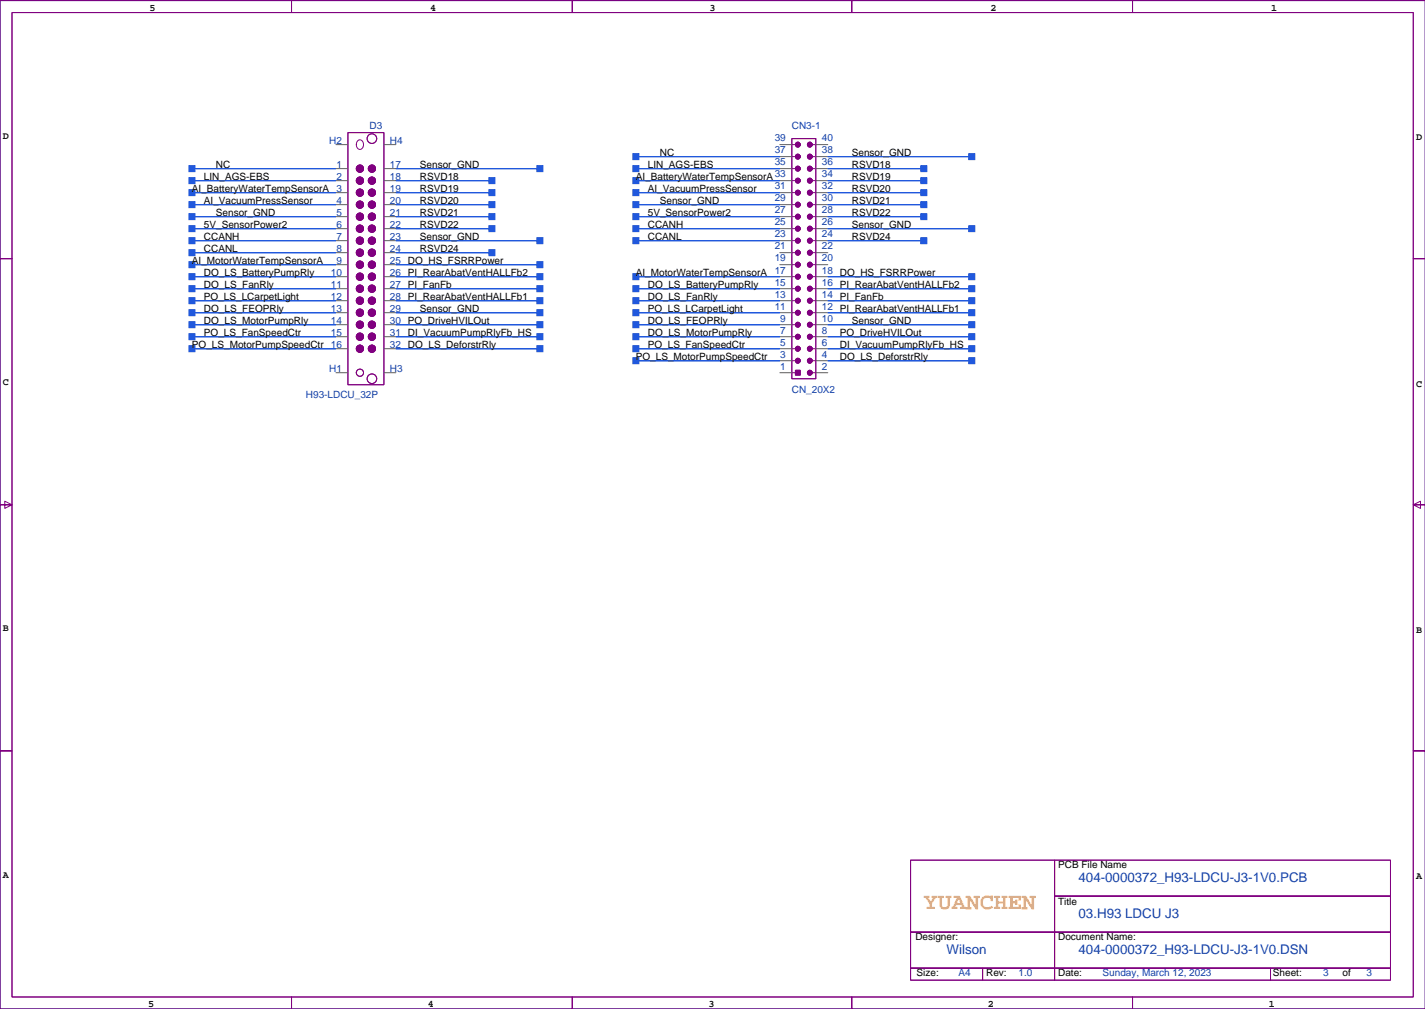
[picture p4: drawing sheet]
<svg xmlns="http://www.w3.org/2000/svg" width="302mm" height="213mm" viewBox="0 0 302 213" stroke-linecap="round" stroke-linejoin="round" font-family="sans-serif">
<path d="M301.7 .1h-301.7v213.3h301.7" fill="none" stroke="#000080" stroke-width=".21"/>
<g fill="none" stroke="#800080" stroke-width=".21">
<path d="M2.5 2.7h296.6v208.2h-296.6zM301.7 .1h-62v2.6v-2.6h-59.4v2.6v-2.6h-59.2v2.6v-2.6h-59.4v2.6v-2.6h-61.7v54.6h2.5h-2.5v52.1h2.5l-1.5 .7v-1.5l1.5 .8h-2.5v52h2.5h-2.5v54.6h61.7v-2.5v2.5h59.4v-2.5v2.5h59.2v-2.5v2.5h59.4v-2.5v2.5h62M73.6 28.1h7.7v53.3h-7.7zM75.7 29.8a.8 .8 0 0 1 1 0 .8 .8 0 0 1 .2 1 .78 .78 0 0 1-.8 .8 .78 .78 0 0 1-.7-1zM167.6 29.3h5.1v50.8h-5.1zM167.6 30.6h.8M167.6 33.1h.8M167.6 35.7h.8M167.6 38.2h.8M171.9 30.6h.8M171.9 33.1h.8M171.9 35.7h.8"/>
<path d="M171.9 38.2h.8M167.6 40.8h.8M167.6 43.3h.8M167.6 45.8h.8M167.6 48.4h.8M167.6 50.9h.8M167.6 53.4h.8M167.6 58.5h.8M167.6 56h.8M171.9 40.8h.8M171.9 43.3h.8M171.9 45.8h.8"/>
<path d="M171.9 48.4h.8M171.9 50.9h.8M171.9 53.4h.8M171.9 58.5h.8M171.9 56h.8M301.7 54.7h-2.6h2.6M167.6 78.8h.8M167.6 76.3h.8M167.6 73.8h.8M167.6 71.2h.8M167.6 68.7h.8M167.6 66.1h.8"/>
<path d="M167.6 63.6h.8M167.6 61.1h.8M168.4 78.3h1v1h-1zM171.9 78.8h.8M171.9 76.3h.8M171.9 73.8h.8M171.9 71.2h.8M171.9 68.7h.8M171.9 66.1h.8M171.9 63.6h.8M171.9 61.1h.8M299.1 106.8l1.6-.8v1.5l-1.6-.7h2.6z"/>
<path d="M301.7 158.8h-2.6h2.6M192.7 181.9h30.5v15.3h-30.5zM192.7 197.2h30.5v7.6h-30.5zM223.2 189.6h71.1v7.6h-71.1zM223.2 197.2h71.1v7.6h-71.1zM223.2 181.9h71.1v7.7h-71.1zM192.7 204.8h15.3v2.5h-15.3zM208 204.8h15.2v2.5h-15.2zM223.2 204.8h45.7v2.5h-45.7zM268.9 204.8h25.4v2.5h-25.4z"/>
<circle cx="76.2" cy="35.7" r=".76"/>
<circle cx="76.2" cy="38.2" r=".76"/>
<circle cx="78.7" cy="35.7" r=".76"/>
<circle cx="78.7" cy="38.2" r=".76"/>
<circle cx="78.7" cy="29.3" r="1.02"/>
<circle cx="168.9" cy="30.6" r=".51"/>
<circle cx="168.9" cy="38.2" r=".51"/>
<circle cx="168.9" cy="35.7" r=".51"/>
<circle cx="168.9" cy="33.1" r=".51"/>
<circle cx="171.4" cy="30.6" r=".51"/>
<circle cx="171.4" cy="38.2" r=".51"/>
<circle cx="171.4" cy="35.7" r=".51"/>
<circle cx="171.4" cy="33.1" r=".51"/>
<circle cx="76.2" cy="40.7" r=".76"/>
<circle cx="76.2" cy="50.9" r=".76"/>
<circle cx="76.2" cy="48.4" r=".76"/>
<circle cx="76.2" cy="56" r=".76"/>
<circle cx="76.2" cy="43.3" r=".76"/>
<circle cx="76.2" cy="53.4" r=".76"/>
<circle cx="76.2" cy="45.8" r=".76"/>
<circle cx="76.2" cy="58.5" r=".76"/>
<circle cx="78.7" cy="40.7" r=".76"/>
<circle cx="78.7" cy="43.3" r=".76"/>
<circle cx="78.7" cy="48.4" r=".76"/>
<circle cx="78.7" cy="50.9" r=".76"/>
<circle cx="78.7" cy="56" r=".76"/>
<circle cx="78.7" cy="58.5" r=".76"/>
<circle cx="78.7" cy="53.4" r=".76"/>
<circle cx="78.7" cy="45.8" r=".76"/>
<circle cx="168.9" cy="50.9" r=".51"/>
<circle cx="168.9" cy="58.5" r=".51"/>
<circle cx="168.9" cy="43.3" r=".51"/>
<circle cx="168.9" cy="56" r=".51"/>
<circle cx="168.9" cy="40.7" r=".51"/>
<circle cx="168.9" cy="48.4" r=".51"/>
<circle cx="168.9" cy="45.8" r=".51"/>
<circle cx="168.9" cy="53.4" r=".51"/>
<circle cx="171.4" cy="58.5" r=".51"/>
<circle cx="171.4" cy="50.9" r=".51"/>
<circle cx="171.4" cy="43.3" r=".51"/>
<circle cx="171.4" cy="56" r=".51"/>
<circle cx="171.4" cy="48.4" r=".51"/>
<circle cx="171.4" cy="40.7" r=".51"/>
<circle cx="171.4" cy="53.4" r=".51"/>
<circle cx="171.4" cy="45.8" r=".51"/>
<circle cx="76.2" cy="68.7" r=".76"/>
<circle cx="76.2" cy="71.2" r=".76"/>
<circle cx="76.2" cy="63.6" r=".76"/>
<circle cx="76.2" cy="78.8" r=".76"/>
<circle cx="76.2" cy="73.8" r=".76"/>
<circle cx="76.2" cy="61.1" r=".76"/>
<circle cx="76.2" cy="66.1" r=".76"/>
<circle cx="78.7" cy="68.7" r=".76"/>
<circle cx="78.7" cy="71.2" r=".76"/>
<circle cx="78.7" cy="63.6" r=".76"/>
<circle cx="78.7" cy="73.8" r=".76"/>
<circle cx="78.7" cy="66.1" r=".76"/>
<circle cx="78.7" cy="61.1" r=".76"/>
<circle cx="168.9" cy="71.2" r=".51"/>
<circle cx="168.9" cy="66.1" r=".51"/>
<circle cx="168.9" cy="73.8" r=".51"/>
<circle cx="168.9" cy="61.1" r=".51"/>
<circle cx="168.9" cy="76.3" r=".51"/>
<circle cx="168.9" cy="68.7" r=".51"/>
<circle cx="168.9" cy="63.6" r=".51"/>
<circle cx="171.4" cy="71.2" r=".51"/>
<circle cx="171.4" cy="78.8" r=".51"/>
<circle cx="171.4" cy="66.1" r=".51"/>
<circle cx="171.4" cy="73.8" r=".51"/>
<circle cx="171.4" cy="76.3" r=".51"/>
<circle cx="171.4" cy="61.1" r=".51"/>
<circle cx="171.4" cy="68.7" r=".51"/>
<circle cx="171.4" cy="63.6" r=".51"/>
<circle cx="78.7" cy="80.1" r="1.02"/>
</g>
<g fill="#800080" stroke="#800080" stroke-width=".21">
<path d="M168.4 78.3h1v1h-1z" fill-rule="evenodd"/>
<circle cx="171.4" cy="30.6" r=".51"/>
<circle cx="168.9" cy="30.6" r=".51"/>
<circle cx="171.4" cy="50.9" r=".51"/>
<circle cx="171.4" cy="43.3" r=".51"/>
<circle cx="171.4" cy="33.1" r=".51"/>
<circle cx="171.4" cy="35.7" r=".51"/>
<circle cx="171.4" cy="38.2" r=".51"/>
<circle cx="171.4" cy="48.4" r=".51"/>
<circle cx="171.4" cy="53.4" r=".51"/>
<circle cx="171.4" cy="45.8" r=".51"/>
<circle cx="171.4" cy="40.7" r=".51"/>
<circle cx="168.9" cy="50.9" r=".51"/>
<circle cx="168.9" cy="43.3" r=".51"/>
<circle cx="168.9" cy="33.1" r=".51"/>
<circle cx="168.9" cy="35.7" r=".51"/>
<circle cx="168.9" cy="38.2" r=".51"/>
<circle cx="168.9" cy="48.4" r=".51"/>
<circle cx="168.9" cy="53.4" r=".51"/>
<circle cx="168.9" cy="45.8" r=".51"/>
<circle cx="168.9" cy="40.7" r=".51"/>
<circle cx="171.4" cy="78.8" r=".51"/>
<circle cx="171.4" cy="63.6" r=".51"/>
<circle cx="171.4" cy="71.2" r=".51"/>
<circle cx="171.4" cy="61.1" r=".51"/>
<circle cx="171.4" cy="73.8" r=".51"/>
<circle cx="171.4" cy="68.7" r=".51"/>
<circle cx="171.4" cy="66.1" r=".51"/>
<circle cx="171.4" cy="56" r=".51"/>
<circle cx="171.4" cy="76.3" r=".51"/>
<circle cx="171.4" cy="58.5" r=".51"/>
<circle cx="168.9" cy="63.6" r=".51"/>
<circle cx="168.9" cy="71.2" r=".51"/>
<circle cx="168.9" cy="61.1" r=".51"/>
<circle cx="168.9" cy="73.8" r=".51"/>
<circle cx="168.9" cy="68.7" r=".51"/>
<circle cx="168.9" cy="66.1" r=".51"/>
<circle cx="168.9" cy="56" r=".51"/>
<circle cx="168.9" cy="76.3" r=".51"/>
<circle cx="168.9" cy="58.5" r=".51"/>
<circle cx="78.7" cy="73.8" r=".76"/>
<circle cx="76.2" cy="73.8" r=".76"/>
<circle cx="76.2" cy="71.2" r=".76"/>
<circle cx="78.7" cy="71.2" r=".76"/>
<circle cx="76.2" cy="68.7" r=".76"/>
<circle cx="78.7" cy="68.7" r=".76"/>
<circle cx="78.7" cy="35.7" r=".76"/>
<circle cx="76.2" cy="35.7" r=".76"/>
<circle cx="76.2" cy="40.7" r=".76"/>
<circle cx="78.7" cy="40.7" r=".76"/>
<circle cx="76.2" cy="38.2" r=".76"/>
<circle cx="78.7" cy="38.2" r=".76"/>
<circle cx="76.2" cy="45.8" r=".76"/>
<circle cx="78.7" cy="45.8" r=".76"/>
<circle cx="76.2" cy="43.3" r=".76"/>
<circle cx="78.7" cy="43.3" r=".76"/>
<circle cx="76.2" cy="50.9" r=".76"/>
<circle cx="78.7" cy="50.9" r=".76"/>
<circle cx="76.2" cy="48.4" r=".76"/>
<circle cx="78.7" cy="48.4" r=".76"/>
<circle cx="76.2" cy="56" r=".76"/>
<circle cx="78.7" cy="56" r=".76"/>
<circle cx="76.2" cy="53.4" r=".76"/>
<circle cx="78.7" cy="53.4" r=".76"/>
<circle cx="76.2" cy="61.1" r=".76"/>
<circle cx="78.7" cy="61.1" r=".76"/>
<circle cx="76.2" cy="58.5" r=".76"/>
<circle cx="78.7" cy="58.5" r=".76"/>
<circle cx="76.2" cy="63.6" r=".76"/>
<circle cx="78.7" cy="63.6" r=".76"/>
<circle cx="78.7" cy="66.1" r=".76"/>
<circle cx="76.2" cy="66.1" r=".76"/>
</g>
<g fill="none" stroke="#606060" stroke-width=".21">
<path d="M71.1 38.2h2.5M71.1 35.7h2.5M71.1 30.6h2.5M81.3 38.2h2.5M81.3 35.7h2.5M81.3 30.6h2.5M165.1 38.2h2.5M165.1 35.7h2.5M165.1 33.1h2.5M165.1 30.6h2.5M172.7 38.2h2.5M172.7 35.7h2.5"/>
<path d="M172.7 33.1h2.5M172.7 30.6h2.5M71.1 58.5h2.5M71.1 56h2.5M71.1 53.4h2.5M71.1 50.9h2.5M71.1 48.4h2.5M71.1 45.8h2.5M71.1 43.3h2.5M71.1 40.8h2.5M81.3 58.5h2.5M81.3 56h2.5"/>
<path d="M81.3 53.4h2.5M81.3 50.9h2.5M81.3 48.4h2.5M81.3 45.8h2.5M81.3 43.3h2.5M81.3 40.8h2.5M165.1 58.5h2.5M165.1 56h2.5M165.1 53.4h2.5M165.1 50.9h2.5M165.1 48.4h2.5M165.1 45.8h2.5"/>
<path d="M165.1 43.3h2.5M165.1 40.8h2.5M172.7 58.5h2.5M172.7 56h2.5M172.7 53.4h2.5M172.7 50.9h2.5M172.7 48.4h2.5M172.7 45.8h2.5M172.7 43.3h2.5M172.7 40.8h2.5M71.1 78.8h2.5M71.1 73.8h2.5"/>
<path d="M71.1 71.2h2.5M71.1 68.7h2.5M71.1 66.1h2.5M71.1 63.6h2.5M71.1 61.1h2.5M81.3 78.8h2.5M81.3 73.8h2.5M81.3 71.2h2.5M81.3 68.7h2.5M81.3 66.1h2.5M81.3 63.6h2.5M81.3 61.1h2.5"/>
<path d="M165.1 78.8h2.5M165.1 76.3h2.5M165.1 73.8h2.5M165.1 71.2h2.5M165.1 68.7h2.5M165.1 66.1h2.5M165.1 63.6h2.5M165.1 61.1h2.5M172.7 78.8h2.5M172.7 76.3h2.5M172.7 73.8h2.5M172.7 71.2h2.5"/>
<path d="M172.7 68.7h2.5M172.7 66.1h2.5M172.7 63.6h2.5M172.7 61.1h2.5"/>
</g>
<g fill="#2058dd" stroke="#2058dd" stroke-width=".21">
<path d="M40.6 58.5h30.5z" fill-rule="evenodd"/>
<path d="M40 57.9h1.3v1.3h-1.3z" fill-rule="evenodd"/>
<path d="M134.6 61.1h30.5z" fill-rule="evenodd"/>
<path d="M134 60.4h1.2v1.3h-1.2z" fill-rule="evenodd"/>
<path d="M40.6 63.6h30.5z" fill-rule="evenodd"/>
<path d="M40 63h1.3v1.2h-1.3z" fill-rule="evenodd"/>
<path d="M134.6 66.1h30.5z" fill-rule="evenodd"/>
<path d="M134 65.5h1.2v1.3h-1.2z" fill-rule="evenodd"/>
<path d="M40.6 61.1h30.5z" fill-rule="evenodd"/>
<path d="M40 60.4h1.3v1.3h-1.3z" fill-rule="evenodd"/>
<path d="M134.6 63.6h30.5z" fill-rule="evenodd"/>
<path d="M134 63h1.2v1.2h-1.2z" fill-rule="evenodd"/>
<path d="M40.6 73.8h30.5z" fill-rule="evenodd"/>
<path d="M40 73.1h1.3v1.3h-1.3z" fill-rule="evenodd"/>
<path d="M134.6 76.3h30.5z" fill-rule="evenodd"/>
<path d="M134 75.7h1.2v1.2h-1.2z" fill-rule="evenodd"/>
<path d="M40.6 40.8h30.5z" fill-rule="evenodd"/>
<path d="M40 40.1h1.3v1.3h-1.3z" fill-rule="evenodd"/>
<path d="M134.6 38.2h30.5z" fill-rule="evenodd"/>
<path d="M134 37.6h1.2v1.2h-1.2z" fill-rule="evenodd"/>
<path d="M40.6 53.4h30.5z" fill-rule="evenodd"/>
<path d="M40 52.8h1.3v1.3h-1.3z" fill-rule="evenodd"/>
<path d="M134.6 50.9h30.5z" fill-rule="evenodd"/>
<path d="M134 50.3h1.2v1.2h-1.2z" fill-rule="evenodd"/>
<path d="M40.6 35.7h30.5z" fill-rule="evenodd"/>
<path d="M40 35h1.3v1.3h-1.3z" fill-rule="evenodd"/>
<path d="M134.6 33.1h30.5z" fill-rule="evenodd"/>
<path d="M134 32.5h1.2v1.3h-1.2z" fill-rule="evenodd"/>
<path d="M40.6 50.9h30.5z" fill-rule="evenodd"/>
<path d="M40 50.3h1.3v1.2h-1.3z" fill-rule="evenodd"/>
<path d="M134.6 48.4h30.5z" fill-rule="evenodd"/>
<path d="M134 47.7h1.2v1.3h-1.2z" fill-rule="evenodd"/>
<path d="M83.8 63.6h30.5z" fill-rule="evenodd"/>
<path d="M113.6 63h1.3v1.2h-1.3z" fill-rule="evenodd"/>
<path d="M175.2 66.1h30.5z" fill-rule="evenodd"/>
<path d="M205.1 65.5h1.2v1.3h-1.2z" fill-rule="evenodd"/>
<path d="M40.6 48.4h30.5z" fill-rule="evenodd"/>
<path d="M40 47.7h1.3v1.3h-1.3z" fill-rule="evenodd"/>
<path d="M134.6 45.8h30.5z" fill-rule="evenodd"/>
<path d="M134 45.2h1.2v1.3h-1.2z" fill-rule="evenodd"/>
<path d="M83.8 61.1h30.5z" fill-rule="evenodd"/>
<path d="M113.6 60.4h1.3v1.3h-1.3z" fill-rule="evenodd"/>
<path d="M175.2 63.6h30.5z" fill-rule="evenodd"/>
<path d="M205.1 63h1.2v1.2h-1.2z" fill-rule="evenodd"/>
<path d="M83.8 58.5h30.5z" fill-rule="evenodd"/>
<path d="M113.6 57.9h1.3v1.3h-1.3z" fill-rule="evenodd"/>
<path d="M175.2 61.1h30.5z" fill-rule="evenodd"/>
<path d="M205.1 60.4h1.2v1.3h-1.2z" fill-rule="evenodd"/>
<path d="M83.8 56h30.5z" fill-rule="evenodd"/>
<path d="M113.6 55.4h1.3v1.2h-1.3z" fill-rule="evenodd"/>
<path d="M175.2 58.5h30.5z" fill-rule="evenodd"/>
<path d="M205.1 57.9h1.2v1.3h-1.2z" fill-rule="evenodd"/>
<path d="M40.6 45.8h30.5z" fill-rule="evenodd"/>
<path d="M40 45.2h1.3v1.3h-1.3z" fill-rule="evenodd"/>
<path d="M83.8 35.7h30.5z" fill-rule="evenodd"/>
<path d="M113.6 35h1.3v1.3h-1.3z" fill-rule="evenodd"/>
<path d="M83.8 50.9h30.5z" fill-rule="evenodd"/>
<path d="M113.6 50.3h1.3v1.2h-1.3z" fill-rule="evenodd"/>
<path d="M83.8 66.1h30.5z" fill-rule="evenodd"/>
<path d="M113.6 65.5h1.3v1.3h-1.3z" fill-rule="evenodd"/>
<path d="M134.6 43.3h30.5z" fill-rule="evenodd"/>
<path d="M134 42.7h1.2v1.2h-1.2z" fill-rule="evenodd"/>
<path d="M175.2 33.1h30.5z" fill-rule="evenodd"/>
<path d="M205.1 32.5h1.2v1.3h-1.2z" fill-rule="evenodd"/>
<path d="M175.2 48.4h30.5z" fill-rule="evenodd"/>
<path d="M205.1 47.7h1.2v1.3h-1.2z" fill-rule="evenodd"/>
<path d="M175.2 68.7h30.5z" fill-rule="evenodd"/>
<path d="M205.1 68h1.2v1.3h-1.2z" fill-rule="evenodd"/>
<path d="M40.6 71.2h30.5z" fill-rule="evenodd"/>
<path d="M40 70.6h1.3v1.3h-1.3z" fill-rule="evenodd"/>
<path d="M134.6 73.8h30.5z" fill-rule="evenodd"/>
<path d="M134 73.1h1.2v1.3h-1.2z" fill-rule="evenodd"/>
<path d="M40.6 56h30.5z" fill-rule="evenodd"/>
<path d="M40 55.4h1.3v1.2h-1.3z" fill-rule="evenodd"/>
<path d="M134.6 58.5h30.5z" fill-rule="evenodd"/>
<path d="M134 57.9h1.2v1.3h-1.2z" fill-rule="evenodd"/>
<path d="M83.8 38.2h20.3z" fill-rule="evenodd"/>
<path d="M103.5 37.6h1.3v1.2h-1.3z" fill-rule="evenodd"/>
<path d="M175.2 35.7h20.3z" fill-rule="evenodd"/>
<path d="M194.9 35h1.3v1.3h-1.3z" fill-rule="evenodd"/>
<path d="M40.6 68.7h30.5z" fill-rule="evenodd"/>
<path d="M40 68h1.3v1.3h-1.3z" fill-rule="evenodd"/>
<path d="M134.6 71.2h30.5z" fill-rule="evenodd"/>
<path d="M134 70.6h1.2v1.3h-1.2z" fill-rule="evenodd"/>
<path d="M83.8 40.8h20.3z" fill-rule="evenodd"/>
<path d="M103.5 40.1h1.3v1.3h-1.3z" fill-rule="evenodd"/>
<path d="M175.2 38.2h20.3z" fill-rule="evenodd"/>
<path d="M194.9 37.6h1.3v1.2h-1.3z" fill-rule="evenodd"/>
<path d="M83.8 43.3h20.3z" fill-rule="evenodd"/>
<path d="M103.5 42.7h1.3v1.2h-1.3z" fill-rule="evenodd"/>
<path d="M175.2 40.8h20.3z" fill-rule="evenodd"/>
<path d="M194.9 40.1h1.3v1.3h-1.3z" fill-rule="evenodd"/>
<path d="M40.6 43.3h30.5z" fill-rule="evenodd"/>
<path d="M40 42.7h1.3v1.2h-1.3z" fill-rule="evenodd"/>
<path d="M134.6 40.8h30.5z" fill-rule="evenodd"/>
<path d="M134 40.1h1.2v1.3h-1.2z" fill-rule="evenodd"/>
<path d="M83.8 45.8h20.3z" fill-rule="evenodd"/>
<path d="M103.5 45.2h1.3v1.3h-1.3z" fill-rule="evenodd"/>
<path d="M175.2 43.3h20.3z" fill-rule="evenodd"/>
<path d="M194.9 42.7h1.3v1.2h-1.3z" fill-rule="evenodd"/>
<path d="M40.6 38.2h30.5z" fill-rule="evenodd"/>
<path d="M40 37.6h1.3v1.2h-1.3z" fill-rule="evenodd"/>
<path d="M134.6 35.7h30.5z" fill-rule="evenodd"/>
<path d="M134 35h1.2v1.3h-1.2z" fill-rule="evenodd"/>
<path d="M83.8 73.8h30.5z" fill-rule="evenodd"/>
<path d="M113.6 73.1h1.3v1.3h-1.3z" fill-rule="evenodd"/>
<path d="M175.2 76.3h30.5z" fill-rule="evenodd"/>
<path d="M205.1 75.7h1.2v1.2h-1.2z" fill-rule="evenodd"/>
<path d="M83.8 71.2h30.5z" fill-rule="evenodd"/>
<path d="M113.6 70.6h1.3v1.3h-1.3z" fill-rule="evenodd"/>
<path d="M175.2 73.8h30.5z" fill-rule="evenodd"/>
<path d="M205.1 73.1h1.2v1.3h-1.2z" fill-rule="evenodd"/>
<path d="M83.8 68.7h30.5z" fill-rule="evenodd"/>
<path d="M113.6 68h1.3v1.3h-1.3z" fill-rule="evenodd"/>
<path d="M175.2 71.2h30.5z" fill-rule="evenodd"/>
<path d="M205.1 70.6h1.2v1.3h-1.2z" fill-rule="evenodd"/>
<path d="M83.8 53.4h20.3z" fill-rule="evenodd"/>
<path d="M103.5 52.8h1.3v1.3h-1.3z" fill-rule="evenodd"/>
<path d="M175.2 50.9h20.3z" fill-rule="evenodd"/>
<path d="M194.9 50.3h1.3v1.2h-1.3z" fill-rule="evenodd"/>
<path d="M83.8 48.4h20.3z" fill-rule="evenodd"/>
<path d="M103.5 47.7h1.3v1.3h-1.3z" fill-rule="evenodd"/>
<path d="M175.2 45.8h20.3z" fill-rule="evenodd"/>
<path d="M194.9 45.2h1.3v1.3h-1.3z" fill-rule="evenodd"/>
<path d="M40.6 66.1h30.5z" fill-rule="evenodd"/>
<path d="M40 65.5h1.3v1.3h-1.3z" fill-rule="evenodd"/>
<path d="M134.6 68.7h30.5z" fill-rule="evenodd"/>
<path d="M134 68h1.2v1.3h-1.2z" fill-rule="evenodd"/>
</g>
<g fill="none" stroke="#2058dd" stroke-width=".21">
<path d="M40.6 38.2h30.5M40.6 35.7h30.5M83.8 38.2h20.3M83.8 35.7h30.5M134.6 38.2h30.5M134.6 35.7h30.5M134.6 33.1h30.5M175.2 38.2h20.3M175.2 35.7h20.3M175.2 33.1h30.5M40.6 58.5h30.5M40.6 40.8h30.5"/>
<path d="M40.6 53.4h30.5M40.6 50.9h30.5M40.6 48.4h30.5M40.6 45.8h30.5M40.6 56h30.5M40.6 43.3h30.5M83.8 58.5h30.5M83.8 40.8h20.3M83.8 53.4h20.3M83.8 50.9h30.5M83.8 48.4h20.3M83.8 45.8h20.3"/>
<path d="M83.8 56h30.5M83.8 43.3h20.3M134.6 58.5h30.5M134.6 40.8h30.5M134.6 50.9h30.5M134.6 48.4h30.5M134.6 45.8h30.5M134.6 43.3h30.5M175.2 58.5h30.5M175.2 40.8h20.3M175.2 50.9h20.3M175.2 48.4h30.5"/>
<path d="M175.2 45.8h20.3M175.2 43.3h20.3M40.6 61.1h30.5M40.6 63.6h30.5M40.6 66.1h30.5M40.6 73.8h30.5M40.6 68.7h30.5M40.6 71.2h30.5M83.8 61.1h30.5M83.8 63.6h30.5M83.8 66.1h30.5M83.8 73.8h30.5"/>
<path d="M83.8 68.7h30.5M83.8 71.2h30.5M134.6 61.1h30.5M134.6 63.6h30.5M134.6 66.1h30.5M134.6 73.8h30.5M134.6 76.3h30.5M134.6 68.7h30.5M134.6 71.2h30.5M175.2 61.1h30.5M175.2 63.6h30.5M175.2 66.1h30.5"/>
<path d="M175.2 73.8h30.5M175.2 76.3h30.5M175.2 68.7h30.5M175.2 71.2h30.5"/>
</g>
<text font-size="4.9" fill="#ffad5b" x="195.5" y="192.2">YUANCHEN</text>
<g font-size="2.8" fill="#1741a1">
<text x="228.3" y="186.6">404-0000372_H93-LDCU-J3-1V0.PCB</text>
<text x="228.3" y="194.3">03.H93 LDCU J3</text>
<text x="200.4" y="201.9">Wilson</text>
<text x="228.3" y="201.9">404-0000372_H93-LDCU-J3-1V0.DSN</text>
</g>
<g font-size="2.1">
<text x="31.6" y="2.3">5</text>
<text x="91" y="2.3">4</text>
<text x="150.2" y="2.3">3</text>
<text x="209.6" y="2.3">2</text>
<text x="269.1" y="2.3">1</text>
<text x=".6" y="29.5">D</text>
<text x="299.8" y="29.7">D</text>
<text x="45.7" y="35.6">NC</text>
<text x="88.9" y="35.6">Sensor_GND</text>
<text x="137.1" y="35.6">LIN_AGS-EBS</text>
<text x="139.7" y="33.1">NC</text>
<text x="180.3" y="33.1">Sensor_GND</text>
<text x="180.3" y="35.6">RSVD18</text>
<text x="40.6" y="40.7">AI_BatteryWaterTempSensorA</text>
<text x="43.2" y="38.1">LIN_AGS-EBS</text>
<text x="88.9" y="38.1">RSVD18</text>
<text x="88.9" y="40.7">RSVD19</text>
<text x="134.6" y="38.1">AI_BatteryWaterTempSensorA</text>
<text x="137.1" y="40.7">AI_VacuumPressSensor</text>
<text x="180.3" y="38.1">RSVD19</text>
<text x="180.3" y="40.7">RSVD20</text>
<text x="43.2" y="43.2">AI_VacuumPressSensor</text>
<text x="45.7" y="45.7">Sensor_GND</text>
<text x="88.9" y="43.2">RSVD20</text>
<text x="88.9" y="45.7">RSVD21</text>
<text x="137.1" y="45.7">5V_SensorPower2</text>
<text x="139.7" y="43.2">Sensor_GND</text>
<text x="180.3" y="43.2">RSVD21</text>
<text x="180.3" y="45.7">RSVD22</text>
<text x="43.2" y="53.4">CCANL</text>
<text x="43.2" y="50.8">CCANH</text>
<text x="43.2" y="48.3">5V_SensorPower2</text>
<text x="88.9" y="50.8">Sensor_GND</text>
<text x="88.9" y="53.4">RSVD24</text>
<text x="88.9" y="48.3">RSVD22</text>
<text x="137.1" y="50.8">CCANL</text>
<text x="137.1" y="48.3">CCANH</text>
<text x="180.3" y="48.3">Sensor_GND</text>
<text x="180.3" y="50.8">RSVD24</text>
<text x="40.6" y="55.9">AI_MotorWaterTempSensorA</text>
<text x="43.2" y="58.4">DO_LS_BatteryPumpRly</text>
<text x="134.6" y="58.4">AI_MotorWaterTempSensorA</text>
<text x="177.8" y="58.4">DO_HS_FSRRPower</text>
<text x="43.2" y="63.5">PO_LS_LCarpetLight</text>
<text x="43.2" y="61">DO_LS_FanRly</text>
<text x="137.1" y="61">DO_LS_BatteryPumpRly</text>
<text x="137.1" y="63.5">DO_LS_FanRly</text>
<text x="177.8" y="63.5">PI_FanFb</text>
<text x="177.8" y="61">PI_RearAbatVentHALLFb2</text>
<text x="43.2" y="71.1">PO_LS_FanSpeedCtr</text>
<text x="43.2" y="68.6">DO_LS_MotorPumpRly</text>
<text x="43.2" y="66.1">DO_LS_FEOPRly</text>
<text x="88.9" y="66.1">Sensor_GND</text>
<text x="137.1" y="66.1">PO_LS_LCarpetLight</text>
<text x="137.1" y="71.1">DO_LS_MotorPumpRly</text>
<text x="137.1" y="68.6">DO_LS_FEOPRly</text>
<text x="177.8" y="66.1">PI_RearAbatVentHALLFb1</text>
<text x="177.8" y="71.1">PO_DriveHVILOut</text>
<text x="180.3" y="68.6">Sensor_GND</text>
<text x="40.6" y="73.7">PO_LS_MotorPumpSpeedCtr</text>
<text x="134.6" y="76.2">PO_LS_MotorPumpSpeedCtr</text>
<text x="137.1" y="73.7">PO_LS_FanSpeedCtr</text>
<text x="177.8" y="76.2">DO_LS_DeforstrRly</text>
<text x="177.8" y="73.7">DI_VacuumPumpRlyFb_HS</text>
<text x=".6" y="81.5">C</text>
<text x="299.8" y="81.8">C</text>
<text x=".6" y="133.6">B</text>
<text x="299.8" y="133.8">B</text>
<text x=".6" y="185.6">A</text>
<text x="224" y="183.6">PCB File Name</text>
<text x="299.8" y="185.9">A</text>
<text x="224" y="191.5">Title</text>
<text x="193.8" y="198.9">Designer:</text>
<text x="224" y="198.9">Document Name:</text>
<text x="194" y="206.5">Size:</text>
<text x="208.7" y="206.5">Rev:</text>
<text x="224" y="206.5">Date:</text>
<text x="269.4" y="206.5">Sheet:</text>
<text x="284.2" y="206.5">of</text>
<text x="31.4" y="213.1">5</text>
<text x="90.5" y="213.1">4</text>
<text x="150" y="213.1">3</text>
<text x="209.1" y="213.1">2</text>
<text x="268.5" y="213.1">1</text>
</g>
<g font-size="2.1" fill="#1741a1">
<text x="78.2" y="27.2">D3</text>
<text x="164" y="29.9">39</text>
<text x="167.6" y="27.2">CN3-1</text>
<text x="174" y="29.9">40</text>
<text x="69.7" y="30.5">H2</text>
<text x="71.2" y="35.6">1</text>
<text x="82.5" y="30.5">H4</text>
<text x="82.5" y="35.6">17</text>
<text x="164" y="32.5">37</text>
<text x="164" y="35">35</text>
<text x="174" y="32.5">38</text>
<text x="174" y="35">36</text>
<text x="71.2" y="40.7">3</text>
<text x="71.2" y="38.1">2</text>
<text x="82.5" y="40.7">19</text>
<text x="82.5" y="38.1">18</text>
<text x="164" y="37.5">33</text>
<text x="164" y="40.1">31</text>
<text x="174" y="37.5">34</text>
<text x="174" y="40.1">32</text>
<text x="71.2" y="45.7">5</text>
<text x="71.2" y="43.2">4</text>
<text x="82.5" y="45.7">21</text>
<text x="82.5" y="43.2">20</text>
<text x="164" y="42.6">29</text>
<text x="164" y="45.2">27</text>
<text x="164" y="47.7">25</text>
<text x="174" y="42.6">30</text>
<text x="174" y="45.2">28</text>
<text x="174" y="47.7">26</text>
<text x="71.2" y="53.4">8</text>
<text x="71.2" y="50.8">7</text>
<text x="71.2" y="48.3">6</text>
<text x="82.5" y="53.4">24</text>
<text x="82.5" y="50.8">23</text>
<text x="82.5" y="48.3">22</text>
<text x="164" y="50.2">23</text>
<text x="164" y="52.8">21</text>
<text x="174" y="50.2">24</text>
<text x="174" y="52.8">22</text>
<text x="70" y="58.4">10</text>
<text x="71.2" y="55.9">9</text>
<text x="82.5" y="58.4">26 PI_RearAbatVentHALLFb2</text>
<text x="82.5" y="55.9">25 DO_HS_FSRRPower</text>
<text x="164" y="55.3">19</text>
<text x="164" y="57.9">17</text>
<text x="174" y="55.3">20</text>
<text x="174" y="57.9">18</text>
<text x="70" y="63.5">12</text>
<text x="70" y="61">11</text>
<text x="82.5" y="63.5">28 PI_RearAbatVentHALLFb1</text>
<text x="82.5" y="61">27 PI_FanFb</text>
<text x="164" y="60.4">15</text>
<text x="164" y="62.9">13</text>
<text x="164" y="65.5">11</text>
<text x="174" y="60.4">16</text>
<text x="174" y="62.9">14</text>
<text x="174" y="65.5">12</text>
<text x="70" y="66.1">13</text>
<text x="70" y="71.1">15</text>
<text x="70" y="68.6">14</text>
<text x="82.5" y="71.1">31 DI_VacuumPumpRlyFb_HS</text>
<text x="82.5" y="68.6">30 PO_DriveHVILOut</text>
<text x="82.5" y="66.1">29</text>
<text x="165.2" y="68">9</text>
<text x="165.2" y="70.5">7</text>
<text x="174" y="68">10</text>
<text x="174" y="70.5">8</text>
<text x="70" y="73.7">16</text>
<text x="82.5" y="73.7">32 DO_LS_DeforstrRly</text>
<text x="165.2" y="73.1">5</text>
<text x="165.2" y="75.6">3</text>
<text x="174" y="73.1">6</text>
<text x="174" y="75.6">4</text>
<text x="69.7" y="78.8">H1</text>
<text x="82.5" y="78.8">H3</text>
<text x="165.2" y="78.2">1</text>
<text x="167.6" y="83.1">CN_20X2</text>
<text x="174" y="78.2">2</text>
<text x="64.8" y="84.1">H93-LDCU_32P</text>
<text x="202.9" y="206.5">A4</text>
<text x="215.6" y="206.5">1.0</text>
<text x="233.4" y="206.5">Sunday, March 12, 2023</text>
<text x="280.1" y="206.5">3</text>
<text x="289.2" y="206.5">3</text>
</g>
</svg>
